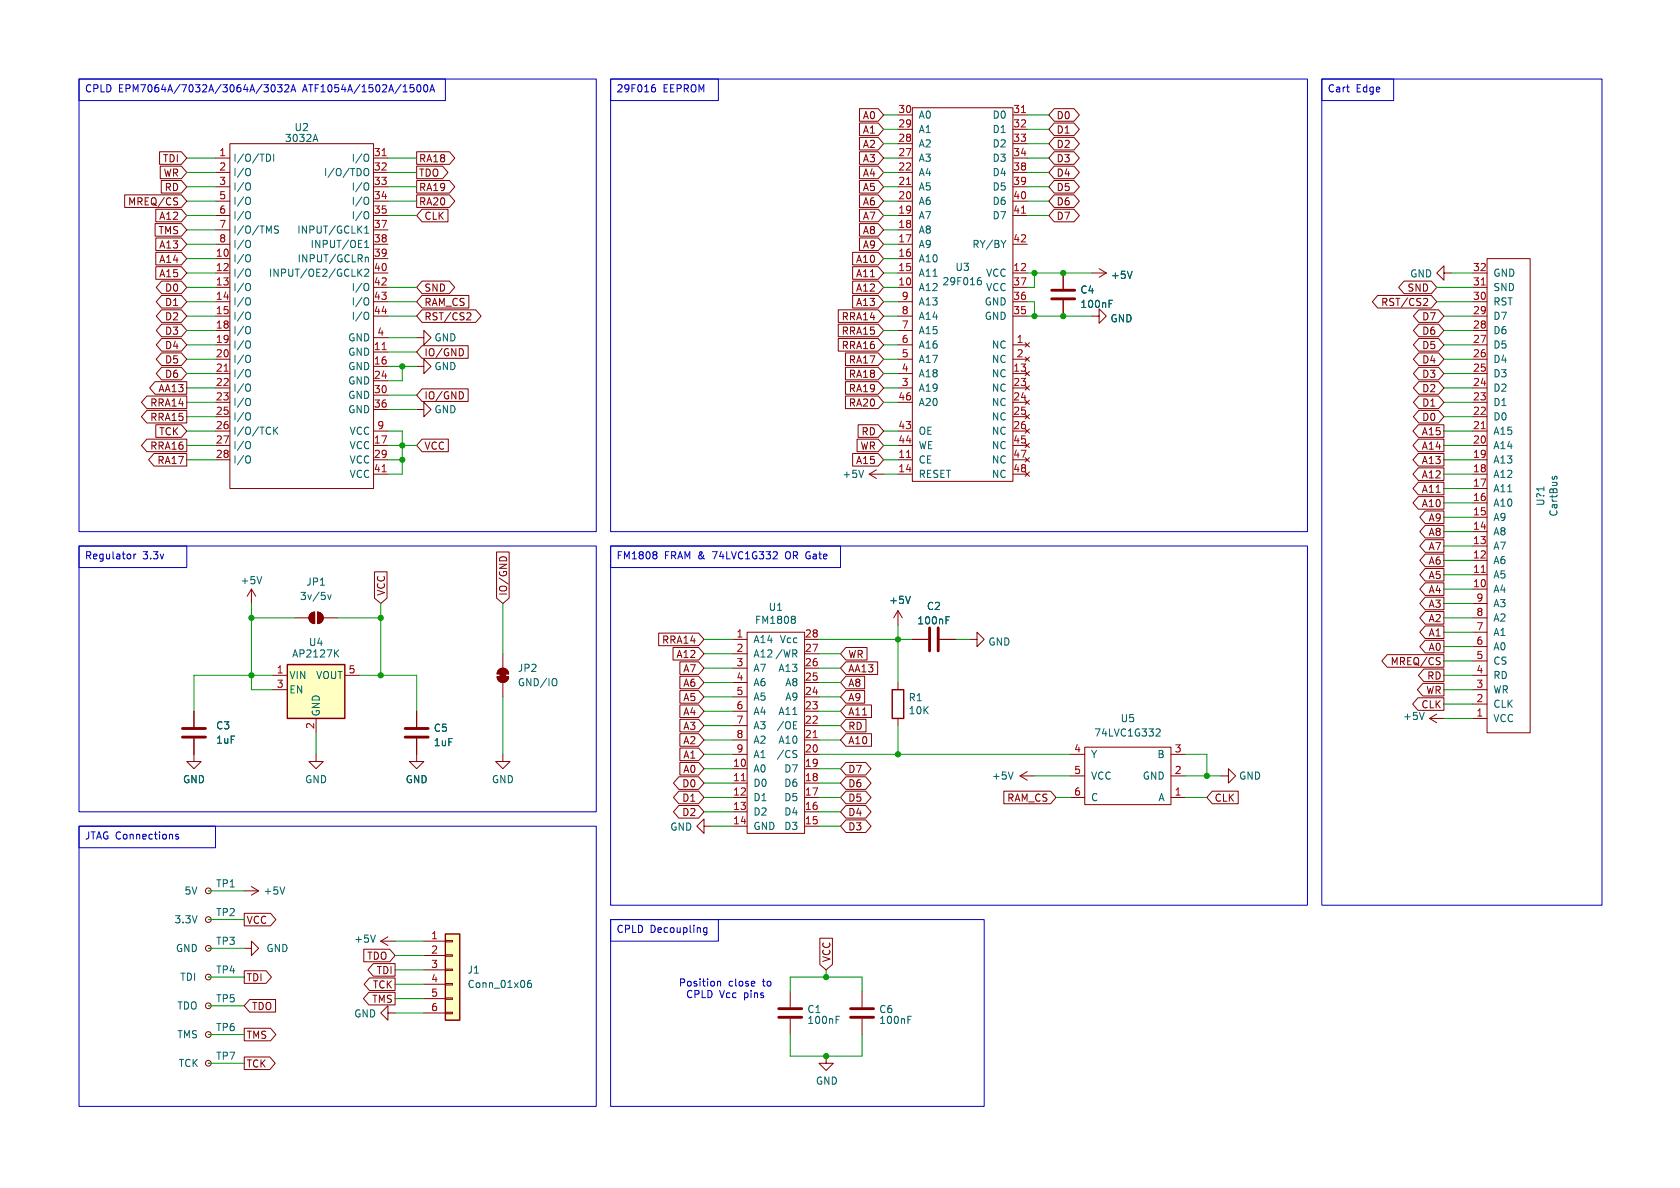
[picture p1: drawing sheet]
<svg xmlns="http://www.w3.org/2000/svg" width="297mm" height="210mm" viewBox="0 0 297 210" stroke-linecap="round" stroke-linejoin="round" font-family="sans-serif">
<path d="M150.4 179.8h4M150.4 178.3h4" fill="none" stroke="#840000" stroke-width=".51"/>
<path d="M34.3 133.4v1.2h1.3l-1.3 1.3-1.3-1.3h1.3M43.2 167.6h1.2v-1.2l1.3 1.2-1.3 1.3v-1.3M67.3 166.4l1.3 .7M67.3 166.4h2.5M68.6 179.1v-1.3l-1.3 1.3 1.3 1.2v-1.2h1.2M68.6 165.6l-1.3 .8M152.4 175.3v2.8M152.4 180.1v2.8" fill="none" stroke="#840000" stroke-width=".18"/>
<path d="M66.4 165.3l-.5 1.3M160.5 179.7h.6M160.5 180.3h.4" fill="none" stroke="#006464" stroke-width=".18"/>
<path d="M78.7 165.1h2.6v15.2h-2.6z" fill="#ffffc2"/>
<path d="M78.7 165.1h2.6v15.2h-2.6z" fill="none" stroke="#840000" stroke-width=".25"/>
<g fill="none" stroke="#840000" stroke-width=".18">
<path d="M55.9 133.4v1.2h1.2l-1.2 1.3-1.3-1.3h1.3M43.2 157.5h2.5M44.4 156.7l1.3 .8M45.7 157.5l-1.3 .7M74.9 166.4h3.8M74.9 168.9h3.8M74.9 171.5h3.8M74.9 174h3.8M74.9 176.5h3.8M74.9 179.1h3.8M78.7 166.2h1.3v.3h-1.3zM78.7 168.8h1.3v.2h-1.3z"/>
<path d="M78.7 171.3h1.3v.3h-1.3zM78.7 173.9h1.3v.2h-1.3zM78.7 176.4h1.3v.3h-1.3zM78.7 178.9h1.3v.3h-1.3z"/>
</g>
<path d="M50.3 156.8l-.4 1.3M93.8 173.3l-.3 .1a.86 .86 0 0 0 0 1.2l.4-.2 .1-.4-.3-.2h-.3l-.2 .2" fill="none" stroke="#006464" stroke-width=".18"/>
<path d="M50.8 117.5h10.2v9.5h-10.2z" fill="#ffffc2"/>
<path d="M50.8 117.5h10.2v9.5h-10.2zM157.7 121.9h2.1v5.1h-2.1z" fill="none" stroke="#840000" stroke-width=".25"/>
<g fill="none" stroke="#840000" stroke-width=".18">
<path d="M151.9 19.2h3.4l.9 1.1-.9 1.1h-3.4zM161.3 19.1h17.8v66h-17.8zM186.4 19.2h3.5l.9 1.1-.9 1.1h-3.5l-1-1.1zM22 34.4h10.1l.9 1.2-.9 1.1h-10.1zM27.4 39.5h4.7l.9 1.1-.9 1.2h-4.7zM27.5 37h4.6l.9 1.1-.9 1.1h-4.6zM28.2 26.8h3.9l.9 1.1-.9 1.2h-3.9zM28.3 29.4h3.8l.9 1.1-.9 1.1h-3.8zM28.5 31.9h3.6l.9 1.1-.9 1.1h-3.6zM31.2 35h.2M31.3 35.7l.1 .2-.1 .3M38.1 27.9h2.5"/>
<path d="M38.1 30.5h2.5M38.1 33h2.5M38.1 35.6h2.5M38.1 38.1h2.5M40.6 25.4h25.4v61h-25.4zM66 27.9h2.6M66 30.5h2.6M66 33h2.6M66 35.6h2.6M66 38.1h2.6M73.7 31.9h5.8l.9 1.1-.9 1.1h-5.8zM73.7 26.8h5.8l.9 1.1-.9 1.2h-5.8z"/>
<path d="M73.7 29.4h4.5l1 1.1-1 1.1h-4.5zM73.7 34.4h5.8l.9 1.2-.9 1.1h-5.8zM74.6 37h4.6v2.2h-4.6l-.9-1.1zM151.9 34.4h3.4l.9 1.2-.9 1.1h-3.4zM151.9 37h3.4l.9 1.1-.9 1.1h-3.4zM151.9 26.8h3.4l.9 1.1-.9 1.2h-3.4zM151.9 29.4h3.4l.9 1.1-.9 1.1h-3.4zM151.9 31.9h3.4l.9 1.1-.9 1.1h-3.4zM151.9 21.7h3.4l.9 1.2-.9 1.1h-3.4zM151.9 24.3h3.4l.9 1.1-.9 1.1h-3.4zM151.9 39.5h3.4l.9 1.1-.9 1.2h-3.4zM158.7 27.9h2.6"/>
<path d="M158.7 30.5h2.6M158.7 33h2.6M158.7 35.6h2.6M158.7 38.1h2.6M158.7 20.3h2.6M158.7 22.9h2.6M158.7 25.4h2.6M179.1 27.9h2.5M179.1 30.5h2.5M179.1 33h2.5M179.1 35.6h2.5M179.1 38.1h2.5"/>
<path d="M179.1 20.3h2.5M179.1 22.9h2.5M179.1 25.4h2.5M186.4 29.4h3.5l.9 1.1-.9 1.1h-3.5l-1-1.1zM186.4 24.3h3.5l.9 1.1-.9 1.1h-3.5l-1-1.1zM186.4 37h3.5l.9 1.1-.9 1.1h-3.5l-1-1.1zM186.4 34.4h3.5l.9 1.2-.9 1.1h-3.5l-1-1.1zM186.4 26.8h3.5l.9 1.1-.9 1.2h-3.5l-1-1.2zM186.4 31.9h3.5l.9 1.1-.9 1.1h-3.5l-1-1.1zM186.4 21.7h3.5l.9 1.2-.9 1.1h-3.5l-1-1.1zM27.5 47.1h4.6l.9 1.2-.9 1.1h-4.6zM27.5 44.6h4.6l.9 1.1-.9 1.1h-4.6z"/>
<path d="M27.5 42.1h4.6l.9 1.1-.9 1.1h-4.6zM28.6 49.7h3.5l.9 1.1-.9 1.1h-3.5l-1-1.1zM28.6 52.2h3.5l.9 1.1-.9 1.2h-3.5l-1-1.2zM28.6 57.3h3.5l.9 1.1-.9 1.1h-3.5l-1-1.1zM28.6 54.8h3.5l.9 1.1-.9 1.1h-3.5l-1-1.1zM28.6 59.8h3.5l.9 1.2-.9 1.1h-3.5l-1-1.1zM38.1 40.6h2.5M38.1 43.2h2.5M38.1 45.7h2.5M38.1 48.3h2.5M38.1 50.8h2.5M38.1 53.3h2.5"/>
<path d="M38.1 55.9h2.5M38.1 58.4h2.5M66 40.6h2.6M66 43.2h2.6M66 45.7h2.6M66 48.3h2.6M66 50.8h2.6M66 53.3h2.6M66 55.9h2.6M66 59.7h2.6M73.7 59.7h1.2v-1.3l1.3 1.3-1.3 1.3v-1.3M74.6 54.8h9.5l.9 1.1-.9 1.1h-9.5l-.9-1.1z"/>
<path d="M74.6 49.7h4.8l1 1.1-1 1.1h-4.8l-.9-1.1zM74.6 52.2h8.3v2.3h-8.3l-.9-1.2zM82.7 55.3h.4l.2 .3-.8 1h.8M148.2 59.8h7.1l.9 1.2-.9 1.1h-7.1zM148.2 54.8h7.1l.9 1.1-.9 1.1h-7.1zM148.2 57.3h7.1l.9 1.1-.9 1.1h-7.1zM150.7 44.6h4.6l.9 1.1-.9 1.1h-4.6zM150.7 47.1h4.6l.9 1.2-.9 1.1h-4.6zM150.7 52.2h4.6l.9 1.1-.9 1.2h-4.6zM150.7 49.7h4.6l.9 1.1-.9 1.1h-4.6zM151.9 42.1h3.4l.9 1.1-.9 1.1h-3.4zM158.7 40.6h2.6"/>
<path d="M158.7 43.2h2.6M158.7 45.7h2.6M158.7 48.3h2.6M158.7 50.8h2.6M158.7 53.3h2.6M158.7 55.9h2.6M158.7 58.4h2.6M179.1 43.2h2.5M179.1 48.3h2.5M179.1 50.8h2.5M179.1 53.3h2.5M179.1 55.9h2.5"/>
<path d="M188 48.3v2.8M188 53.1v2.8M193 55.9h1.3v-1.3l1.3 1.3-1.3 1.3v-1.3M193 48.3h2.6M194.3 47.5l1.3 .8M195.6 48.3l-1.3 .7M243.6 52.2h9.4l1 1.1-1 1.2h-9.4l-1-1.2zM248.2 49.7h4.8l1 1.1-1 1.1h-4.8l-.9-1.1zM250.8 54.8h3.5l1 1.1-1 1.1h-3.5l-.9-1.1zM250.8 57.3h3.5l1 1.1-1 1.1h-3.5l-.9-1.1zM250.8 59.8h3.5l1 1.2-1 1.1h-3.5l-.9-1.1zM251.8 52.7l.5 .1 .1 .3-.8 .9h.8"/>
<path d="M255.3 48.3v-1.3l-1.3 1.3 1.3 1.2v-1.2h1.2M260.3 48.3h2.6M260.3 50.8h2.6M260.3 53.3h2.6M260.3 55.9h2.6M260.3 58.4h2.6M262.9 45.7h7.6v83.8h-7.6zM26 77.6h7v2.3h-7l-1-1.2zM26 72.5h7v2.3h-7l-1-1.1zM26 70h7v2.2h-7l-1-1.1zM27.4 67.5h5.6v2.2h-5.6l-.9-1.1zM27.5 75.1h4.6l.9 1.1-.9 1.1h-4.6z"/>
<path d="M28.6 64.9h3.5l.9 1.1-.9 1.2h-3.5l-1-1.2zM28.6 62.4h3.5l.9 1.1-.9 1.1h-3.5l-1-1.1zM38.1 61h2.5M38.1 63.5h2.5M38.1 66h2.5M38.1 68.6h2.5M38.1 71.1h2.5M38.1 73.7h2.5M38.1 76.2h2.5M38.1 78.7h2.5M66 76.2h2.6M66 78.7h2.6"/>
<path d="M66 62.2h2.6M66 64.8h2.6M66 67.3h2.6M66 69.9h2.6M66 72.4h2.6M73.7 64.8h1.2v-1.3l1.3 1.3-1.3 1.2v-1.2M73.7 72.4h1.2v-1.3l1.3 1.3-1.3 1.3v-1.3M74.6 68.7h8.2v2.3h-8.2l-.9-1.1zM74.6 61.1h8.2v2.2h-8.2l-.9-1.1zM74.6 77.6h4.7v2.3h-4.7l-.9-1.2zM81.7 69.3l.2 .5-.2 .7M81.7 61.7l.2 .5-.2 .6"/>
<path d="M149.5 70h5.8l.9 1.1-.9 1.1h-5.8zM149.5 67.5h5.8l.9 1.1-.9 1.1h-5.8zM149.5 64.9h5.8l.9 1.1-.9 1.2h-5.8zM149.5 62.4h5.8l.9 1.1-.9 1.1h-5.8zM151.5 77.6h3.8l.9 1.1-.9 1.2h-3.8zM151.7 75.1h3.6l.9 1.1-.9 1.1h-3.6zM158.7 61h2.6M158.7 63.5h2.6M158.7 66h2.6M158.7 68.6h2.6M158.7 71.1h2.6M158.7 76.2h2.6"/>
<path d="M158.7 78.7h2.6M179.1 61h2.5M179.1 63.5h2.5M179.1 66h2.5M179.1 68.6h2.5M179.1 71.1h2.5M179.1 73.7h2.5M179.1 76.2h2.5M179.1 78.7h2.5M181.2 60.6l.8 .7M181.2 63.1l.8 .8M181.2 65.7l.8 .7"/>
<path d="M181.2 68.2l.8 .8M181.2 70.7l.8 .8M181.2 73.3l.8 .7M181.2 75.8l.8 .8M181.2 78.4l.8 .7M182 60.6l-.8 .7M182 63.1l-.8 .8M182 65.7l-.8 .7M182 68.2l-.8 .8M182 70.7l-.8 .8M182 73.3l-.8 .7M182 75.8l-.8 .8"/>
<path d="M182 78.4l-.8 .7M250.7 77.6h4.6v2.3h-4.6l-.9-1.2zM250.7 75.1h4.6v2.2h-4.6l-.9-1.1zM250.8 62.4h3.5l1 1.1-1 1.1h-3.5l-.9-1.1zM250.8 64.9h3.5l1 1.1-1 1.2h-3.5l-.9-1.2zM250.8 67.5h3.5l1 1.1-1 1.1h-3.5l-.9-1.1zM250.8 72.5h3.5l1 1.2-1 1.1h-3.5l-.9-1.1zM250.8 70h3.5l1 1.1-1 1.1h-3.5l-.9-1.1zM260.3 61h2.6M260.3 63.5h2.6M260.3 66h2.6M260.3 68.6h2.6"/>
<path d="M260.3 71.1h2.6M260.3 73.7h2.6M260.3 76.2h2.6M260.3 78.7h2.6M27.2 80.2h5.8v2.2h-5.8l-.9-1.1zM38.1 81.3h2.5M66 81.3h2.6M66 83.8h2.6M87.8 97.6h2.2v8.1l-1.1 1-1.1-1zM88.4 98.7l.4-.3 .7 .3M150.7 80.2h4.6l.9 1.1-.9 1.1h-4.6zM153.7 83.8h2.5"/>
<path d="M153.7 83.8l1.2 .8M154.9 83.1l-1.2 .7M158.7 81.3h2.6M158.7 83.8h2.6M179.1 81.3h2.5M179.1 83.8h2.5M181.2 80.9l.8 .8M181.2 83.4l.8 .8M182 80.9l-.8 .8M182 83.4l-.8 .8M250.7 85.2h4.6v2.3h-4.6l-.9-1.1zM250.7 80.2h4.6v2.2h-4.6l-.9-1.1z"/>
<path d="M250.7 82.7h4.6v2.2h-4.6l-.9-1.1zM250.7 87.8h4.6v2.2h-4.6l-.9-1.1zM252 90.3h3.3v2.3h-3.3l-1-1.2zM252 95.4h3.3v2.2h-3.3l-1-1.1zM252 92.9h3.3v2.2h-3.3l-1-1.1zM252 97.9h3.3v2.3h-3.3l-1-1.1zM260.3 81.3h2.6M260.3 83.8h2.6M260.3 99.1h2.6M260.3 96.5h2.6M260.3 94h2.6M260.3 91.4h2.6"/>
<path d="M260.3 88.9h2.6M260.3 86.4h2.6M44.4 104.1l-.7 1.3M44.4 104.1l.8 1.3M44.4 104.1v2.6M48.3 119.4h2.5M52.1 109.2h2.5M54.9 108.5l.7-.3v2a1.02 1.02 0 0 1-.9-.6 1.02 1.02 0 0 1 .2-1.1zM56.1 108.2a1.02 1.02 0 0 1 1 1 1.02 1.02 0 0 1-1 1zM57.1 109.2h2.6M61 119.4h2.5M66.2 101.1h2.2v4.6l-1.1 1-1.1-1z"/>
<path d="M87.9 119.6h2a1.02 1.02 0 0 1-1 1 1.02 1.02 0 0 1-1-1zM88.2 118.4a1.02 1.02 0 0 1 1.1-.2 1.02 1.02 0 0 1 .6 .9h-2zM88.9 115.6v2.5M116.4 111.9h7.1l1 1.1-1 1.1h-7.1zM119 114.5h4.5l1 1.1-1 1.1h-4.5zM120.2 117h3.3l1 1.1-1 1.1h-3.3zM120.2 119.5h3.3l1 1.2-1 1.1h-3.3zM129.5 113h2.6M129.5 115.6h2.6M129.5 118.1h2.6M132.1 111.8h10.1v35.5h-10.1zM142.2 113h2.6"/>
<path d="M142.2 115.6h2.6M142.2 118.1h2.6M149.5 114.5h3.8v2.2h-3.8l-.9-1.1zM149.5 117h5.7v2.2h-5.7l-.9-1.1zM149.5 119.5h3.4v2.3h-3.4l-.9-1.1zM158.7 108v2.5M158.7 108l-.7 1.2M158.7 108l.8 1.2M161.3 113h2.8M166.1 113h2.8M171.4 113h1.3v-1.2l1.3 1.2-1.3 1.3v-1.3M245.2 115.7h10.1v2.3h-10.1l-.9-1.2z"/>
<path d="M251.7 118.3h3.6v2.2h-3.6l-.9-1.1zM252 108.1h3.3v2.2h-3.3l-1-1.1zM252 105.6h3.3v2.2h-3.3l-1-1.1zM252 110.6h3.3v2.3h-3.3l-1-1.1zM252 113.2h3.3v2.2h-3.3l-1-1.1zM252 100.5h3.3v2.2h-3.3l-1-1.1zM252 103h3.3v2.3h-3.3l-1-1.2zM254.4 116.2l.2 .1M254.5 117l.1 .1-.1 .3M260.3 119.4h2.6M260.3 109.2h2.6M260.3 116.8h2.6"/>
<path d="M260.3 114.3h2.6M260.3 111.8h2.6M260.3 106.7h2.6M260.3 104.1h2.6M260.3 101.6h2.6M34.3 125.7v2.8M34.3 130.6v2.8M48.3 121.9h2.5M55.9 127v2.5M73.7 130.6v4h1.2l-1.2 1.3-1.3-1.3h1.3M73.7 125.7v2.8M88.9 133.4v1.2h1.3l-1.3 1.3-1.3-1.3h1.3"/>
<path d="M88.9 120.7v2.5M120 139.9h3.5l1 1.1-1 1.1h-3.5l-.9-1.1zM120 137.3h3.5l1 1.1-1 1.1h-3.5l-.9-1.1zM120.2 134.8h3.3l1 1.1-1 1.1h-3.3zM120.2 122.1h3.3l1 1.1-1 1.1h-3.3zM120.2 132.2h3.3l1 1.2-1 1.1h-3.3zM120.2 127.2h3.3l1 1.1-1 1.1h-3.3zM120.2 124.6h3.3l1 1.1-1 1.1h-3.3zM120.2 129.7h3.3l1 1.1-1 1.1h-3.3zM129.5 133.4h2.6M129.5 120.7h2.6M129.5 123.2h2.6"/>
<path d="M129.5 125.7h2.6M129.5 128.3h2.6M129.5 130.8h2.6M129.5 135.9h2.6M129.5 138.4h2.6M142.2 133.4h2.6M142.2 120.7h2.6M142.2 123.2h2.6M142.2 125.7h2.6M142.2 128.3h2.6M142.2 130.8h2.6M142.2 135.9h2.6"/>
<path d="M142.2 138.4h2.6M149.5 127.2h3.6v2.2h-3.6l-.9-1.1zM149.5 122.1h3.4v2.2h-3.4l-.9-1.1zM149.5 124.6h4.6v2.2h-4.6l-.9-1.1zM149.5 129.7h4.6v2.2h-4.6l-.9-1.1zM149.5 139.9h3.5l1 1.1-1 1.1h-3.5l-.9-1.1zM149.5 137.3h3.5l1 1.1-1 1.1h-3.5l-.9-1.1zM149.5 134.8h3.5l1 1.1-1 1.1h-3.5l-.9-1.1zM158.7 120.7v1.2M158.7 127v1.3M177.5 139.9h8.2l1 1.1-1 1.1h-8.2zM180.3 137.2l1.3 .7"/>
<path d="M180.3 137.2h2.6M181.6 136.4l-1.3 .8M189.2 137.2h2.6M189.2 133.4h2.6M191.8 132.1h15.2v10.1h-15.2zM207 137.2h2.5M207 133.4h2.5M214.3 139.9h4.6v2.2h-4.6l-.9-1.1zM215.9 137.2h1.3v-1.3l1.2 1.3-1.2 1.2v-1.2M250.7 123.3h4.6v2.3h-4.6l-1-1.1zM251.5 120.8h3.8v2.2h-3.8l-.9-1.1zM252.7 127h2.6"/>
<path d="M252.7 127l1.3 .8M254 126.2l-1.3 .8M260.3 121.9h2.6M260.3 127h2.6M260.3 124.5h2.6M36.8 157.5h.1M120 142.4h3.5l1 1.1-1 1.1h-3.5l-.9-1.1zM124.5 146.1v-1.3l-1.3 1.3 1.3 1.2v-1.2h1.2M129.5 141h2.6M129.5 143.5h2.6M129.5 146.1h2.6M142.2 141h2.6"/>
<path d="M142.2 143.5h2.6M142.2 146.1h2.6M149.5 144.9h3.5l1 1.2-1 1.1h-3.5l-.9-1.1zM149.5 142.4h3.5l1 1.1-1 1.1h-3.5l-.9-1.1zM189.2 141h2.6M207 141h2.5M36.8 177.8h.1M36.8 167.6h.1M36.8 162.6h.1M36.8 172.7h.1M43.2 171.6h3.8l1 1.1-1 1.1h-3.8zM43.2 161.4h4.6l1 1.2-1 1.1h-4.6z"/>
<path d="M44.1 176.7h4.6v2.2h-4.6l-.9-1.1zM64.3 167.8h4.6l.9 1.1-.9 1.1h-4.6zM65.2 175.4h4.6v2.2h-4.6l-.9-1.1zM65.3 172.9h4.5v2.2h-4.5l-.9-1.1zM66 170.3h3.8v2.3h-3.8l-1-1.1zM139.7 175.3v2.8M144.9 165.9h2.3v4.6l-1.2 1-1.1-1zM36.8 182.9h.1M36.8 188h.1M43.2 181.8h4.6l1 1.1-1 1.1h-4.6zM43.2 186.8h4.5l1 1.2-1 1.1h-4.5zM139.7 180.1v2.8"/>
<path d="M146 186.7v1.3h1.3l-1.3 1.2-1.2-1.2h1.2"/>
<circle cx="36.8" cy="157.5" r=".51"/>
<circle cx="36.8" cy="162.6" r=".51"/>
<circle cx="36.8" cy="172.7" r=".51"/>
<circle cx="36.8" cy="167.6" r=".51"/>
<circle cx="36.8" cy="177.8" r=".51"/>
<circle cx="36.8" cy="188" r=".51"/>
<circle cx="36.8" cy="182.9" r=".51"/>
</g>
<g fill="none" stroke="#006464" stroke-width=".18">
<path d="M44 29.8l.1 .1a.81 .81 0 0 1-.1 1.2M44 32.3l.1 .1a.81 .81 0 0 1-.1 1.2M44 34.9h.1a.81 .81 0 0 1-.1 1.2M44 37.4l.1 .1a.81 .81 0 0 1-.1 1.2M47.1 27.2a.64 .64 0 0 1 .7 .7 .64 .64 0 0 1-.7 .6M48.4 27.2v1.3M55.5 24.7h.6M55.8 23.7l.4 1.3M64.5 29.9l.1-.1a.43 .43 0 0 1 .6 .4v.4a.42 .42 0 0 1-.4 .5 .42 .42 0 0 1-.5-.5v-.4zM64.9 27.2l.1 .1a.81 .81 0 0 1-.1 1.2M64.9 32.3l.1 .1a.81 .81 0 0 1-.1 1.2M64.9 34.9h.1a.81 .81 0 0 1-.1 1.2"/>
<path d="M64.9 37.4l.1 .1a.81 .81 0 0 1-.1 1.2M44 42.5l.1 .1a.81 .81 0 0 1-.1 1.2M44 45l.1 .1a.81 .81 0 0 1-.1 1.2M44 47.6h.1a.81 .81 0 0 1-.1 1.2M44 50.1l.1 .1a.81 .81 0 0 1-.1 1.2M44 52.6l.1 .1a.81 .81 0 0 1-.1 1.2M44 55.2l.1 .1a.81 .81 0 0 1-.1 1.2M44 57.7l.1 .1a.81 .81 0 0 1-.1 1.2M49.2 40l-.5-.1-.1 .2v.3l.5 .3 .1 .3-.2 .2h-.5M63.4 48.1l.6 .7M64 47.6l-.7 .7M64.5 41.2h.7"/>
<path d="M64.5 47.7l.4-.1 .3 .3-.8 .9h.8M64.5 40.3l.3-.4v1.3M64.5 42.9l.3-.4v1.3M64.5 43.8h.7M64.6 45.5h.5v.8M64.9 50.1l.1 .1a.81 .81 0 0 1-.1 1.2M64.9 52.6l.1 .1a.81 .81 0 0 1-.1 1.2M64.9 55.2l.1 .1a.81 .81 0 0 1-.1 1.2M173 49.6h.3l.2 .2-.1 .4-.4 .1M173.4 49.1h-.4M177.8 42.5l-.4 .7M196.1 53.7h.4"/>
<path d="M196.1 53.1h.6M200.2 48l-.5 1.2M44 60.3h.1a.81 .81 0 0 1-.1 1.2M44 62.8l.1 .1a.81 .81 0 0 1-.1 1.2M44 65.3l.1 .1a.81 .81 0 0 1-.1 1.2M44 67.9l.1 .1a.81 .81 0 0 1-.1 1.2M44 70.4l.1 .1a.81 .81 0 0 1-.1 1.2M44 73h.1a.81 .81 0 0 1-.1 1.2M44 78l.1 .1a.81 .81 0 0 1-.1 1.2M48.4 75.5v1.3M48.6 76.1l.5 .7M49.1 75.5l-.7 .7"/>
<path d="M44 80.6l.1 .1a.81 .81 0 0 1-.1 1.2M152.7 83.1l-.4 1.3M274.5 84.2l-.1 .3M274.8 84.5l.1-.3h.2l.2 .2v.2M46.3 101.9l-.4 1.3M57.9 105.1l.3 .9 .3-.9M59.3 115.4l.6 .7M59.9 114.9l-.8 .7M140.4 108.9l.2 .3-.2 .3 .2 .2v.3l-.2 .2M160.9 105.4l-.4 1.3M167.2 109.6h.5M167.2 109h.7"/>
<path d="M98.3 120a.9 .9 0 0 1 0 1.2M140.3 128.8h.6M140.3 127.6h.6M140.4 132.7h.5M140.6 133.3l.3 .3-.3 .3M179.1 136.5l-.4 1.2M204.6 128.8l.4 .1 .1 .3-.8 .9h.8M251.8 125.9l-.4 1.3M147.8 179.7h.6M147.8 180.3h.4"/>
</g>
<path d="M185.9 51.3h4.1M185.9 52.8h4.1M164.3 111v4.1M165.9 111v4.1M32.3 128.8h4M32.3 130.3h4M71.6 128.8h4.1M71.6 130.3h4.1M137.7 179.8h4M137.7 178.3h4" fill="none" stroke="#840000" stroke-width=".51"/>
<g fill="#840000" stroke="#840000" stroke-width=".18">
<path d="M54.9 108.5l.7-.3v2a1.02 1.02 0 0 1-.9-.6 1.02 1.02 0 0 1 .2-1.1z"/>
<path d="M56.1 108.2a1.02 1.02 0 0 1 1 1 1.02 1.02 0 0 1-1 1z"/>
<path d="M88.4 118.9h1v1h-1z"/>
<path d="M87.9 119.6h2a1.02 1.02 0 0 1-1 1 1.02 1.02 0 0 1-1-1z"/>
<path d="M88.2 118.4a1.02 1.02 0 0 1 1.1-.2 1.02 1.02 0 0 1 .6 .9h-2z"/>
</g>
<g fill="none" stroke="#a90000" stroke-width=".18">
<path d="M180.6 19.9h.7M67.6 27.5h.7M160.3 32.6h.7M180.6 37.7h.7M261.9 50.4h.7M39.6 65.6h.7M67.6 61.8h.7M261.9 75.8h.7M67.6 83.4h.7M160.3 80.9h.7M261.9 101.2h.7M131.1 138h.7"/>
<path d="M143.8 130.4h.7"/>
</g>
<g fill="none" stroke="#009600" stroke-width=".18">
<path d="M33 27.9h5.1M33 30.5h5.1M33 33h5.1M33 38.1h5.1M33 35.6h5.1M68.6 27.9h5.1M68.6 30.5h5.1M68.6 33h5.1M68.6 38.1h5.1M68.6 35.6h5.1M156.2 27.9h2.5M156.2 30.5h2.5"/>
<path d="M156.2 22.9h2.5M156.2 33h2.5M156.2 38.1h2.5M156.2 35.6h2.5M156.2 25.4h2.5M156.2 20.3h2.5M181.6 27.9h3.8M181.6 30.5h3.8M181.6 22.9h3.8M181.6 33h3.8M181.6 38.1h3.8M181.6 35.6h3.8"/>
<path d="M181.6 25.4h3.8M181.6 20.3h3.8M33 45.7h5.1M33 43.2h5.1M33 40.6h5.1M33 48.3h5.1M33 55.9h5.1M33 53.3h5.1M33 50.8h5.1M33 58.4h5.1M68.6 55.9h5.1M68.6 59.7h5.1"/>
<path d="M68.6 53.3h5.1M68.6 50.8h5.1M156.2 45.7h2.5M156.2 43.2h2.5M156.2 40.6h2.5M156.2 48.3h2.5M156.2 55.9h2.5M156.2 53.3h2.5M156.2 50.8h2.5M156.2 58.4h2.5M181.6 48.3h11.4M181.6 55.9h11.4"/>
<path d="M181.6 53.3h1.3v2.6M182.9 48.3v2.5h-1.3M254 53.3h6.3M254 50.8h6.3M255.3 55.9h5M255.3 58.4h5M256.5 48.3h3.8M33 78.7h5.1M33 76.2h5.1M33 71.1h5.1M33 73.7h5.1M33 66h5.1"/>
<path d="M33 63.5h5.1M33 61h5.1M33 68.6h5.1M68.6 62.2h5.1M68.6 69.9h5.1M68.6 72.4h5.1M68.6 78.7h5.1M68.6 76.2h2.5v7.6h-2.5M68.6 64.8h5.1M71.1 64.8v2.5h-2.5M156.2 78.7h2.5M156.2 76.2h2.5"/>
<path d="M156.2 71.1h2.5M156.2 66h2.5M156.2 63.5h2.5M156.2 61h2.5M156.2 68.6h2.5M255.3 78.7h5M255.3 76.2h5M255.3 71.1h5M255.3 73.7h5M255.3 66h5M255.3 63.5h5M255.3 61h5"/>
<path d="M255.3 68.6h5M33 81.3h5.1M68.6 81.3h2.5M156.2 81.3h2.5M156.2 83.8h2.5M255.3 99.1h5M255.3 81.3h5M255.3 83.8h5M255.3 86.4h5M255.3 91.4h5M255.3 88.9h5M255.3 96.5h5"/>
<path d="M255.3 94h5M44.4 109.2h7.7M44.4 106.7v15.2h3.9M48.3 119.4h-14v6.3M59.7 109.2h7.6M63.5 119.4h10.2v6.3M67.3 106.7v12.7M88.9 106.7v8.9M124.5 118.1h5M124.5 115.6h5M124.5 113h5M144.8 118.1h3.8"/>
<path d="M144.8 115.6h3.8M144.8 113h16.5M158.7 110.5v10.2M168.9 113h2.5M255.3 101.6h5M255.3 109.2h5M255.3 111.8h5M255.3 119.4h5M255.3 116.8h5M255.3 114.3h5M255.3 104.1h5M255.3 106.7h5"/>
<path d="M55.9 129.5v3.9M88.9 123.2v10.2M124.5 135.9h5M124.5 138.4h5M124.5 130.8h5M124.5 133.4h5M124.5 123.2h5M124.5 120.7h5M124.5 125.7h5M124.5 128.3h5M144.8 135.9h3.8M144.8 138.4h3.8"/>
<path d="M144.8 130.8h3.8M144.8 133.4h44.4M144.8 123.2h3.8M144.8 120.7h3.8M144.8 125.7h3.8M144.8 128.3h3.8M158.7 128.3v5.1M182.9 137.2h6.3M209.5 133.4h3.9v3.8M209.5 137.2h6.4M255.3 127h5M255.3 121.9h5"/>
<path d="M255.3 124.5h5M36.8 157.5h6.4M124.5 143.5h5M124.5 141h5M125.7 146.1h3.8M144.8 143.5h3.8M144.8 146.1h3.8M144.8 141h3.8M186.7 141h2.5M209.5 141h3.9M36.8 162.6h6.4M36.8 177.8h6.4"/>
<path d="M36.8 167.6h6.4M36.8 172.7h6.4M69.8 168.9h5.1M69.8 176.5h5.1M69.8 166.4h5.1M69.8 174h5.1M69.8 171.5h5.1M69.8 179.1h5.1M139.7 175.3v-2.6h12.7v2.6M146 171.5v1.2M36.8 188h6.4M36.8 182.9h6.4"/>
<path d="M139.7 182.9v3.8h12.7v-3.8"/>
</g>
<g fill="none" stroke="#0000c2" stroke-width=".18">
<path d="M14 14h64.7v3.8h-64.7zM14 14h91.4v80h-91.4zM46.7 15h.7l-.4 .5M47.2 15.5l.2 .2v.3l-.2 .2M48 15.1l.2-.1a.68 .68 0 0 1 .5 .6 .68 .68 0 0 1-.5 .6l-.2-.1-.1-.3zM49.1 15h.8l-.5 .5 .4 .1v.5l-.2 .1-.5-.1M50.3 15.1l.5-.1 .3 .3-.8 .9h.8M51.4 16.2l.5-1.2 .4 1.2M51.5 15.9h.7M73.9 15h.1a.68 .68 0 0 1 .4 .6 .68 .68 0 0 1-.4 .6h-.1M75 15.1l.2-.1a.68 .68 0 0 1 .4 .6 .68 .68 0 0 1-.4 .6l-.2-.1-.1-.3zM76 16.2l.4-1.2 .4 1.2"/>
<path d="M76.1 15.9h.6M107.9 14h19.1v3.8h-19.1zM107.9 14h123.2v80h-123.2zM115.4 15.5h.3l.2 .2-.1 .4-.4 .1M115.8 15h-.4M233.7 14h12.7v3.8h-12.7zM233.7 14h49.5v146h-49.5zM14 96.5h19v3.8h-19zM14 96.5h91.4v47h-91.4zM23.7 97.9v.9M24 97.9l-.3 .3M107.9 96.5h40.7v3.8h-40.7z"/>
<path d="M107.9 96.5h123.2v63.5h-123.2zM115.9 97.5l.2 .3-.2 .3 .2 .2v.3l-.2 .2M14 146.1h24.1v3.8h-24.1zM14 146.1h91.4v49.5h-91.4zM31.5 147.5h-.3l-.2 .2 .1 .1 .4 .2v.3h-.5M107.9 162.6h19.1v3.8h-19.1zM107.9 162.6h66.1v33h-66.1zM125 164v1l-.3 .3-.3-.1M125 164h-.4l-.2 .2 .1 .6h.5M126.8 173.5v.8M126.8 173.6l.2-.1h.3l.1 .8"/>
</g>
<g fill="#009600" stroke="#009600" stroke-width=".18">
<circle cx="146" cy="172.7" r=".46"/>
<circle cx="146" cy="186.7" r=".46"/>
<circle cx="71.1" cy="78.7" r=".46"/>
<circle cx="71.1" cy="81.3" r=".46"/>
<circle cx="71.1" cy="64.8" r=".46"/>
<circle cx="67.3" cy="119.4" r=".46"/>
<circle cx="44.4" cy="119.4" r=".46"/>
<circle cx="44.4" cy="109.2" r=".46"/>
<circle cx="67.3" cy="109.2" r=".46"/>
<circle cx="182.9" cy="48.3" r=".46"/>
<circle cx="188" cy="48.3" r=".46"/>
<circle cx="158.7" cy="113" r=".46"/>
<circle cx="158.7" cy="133.4" r=".46"/>
<circle cx="188" cy="55.9" r=".46"/>
<circle cx="182.9" cy="55.9" r=".46"/>
<circle cx="213.4" cy="137.2" r=".46"/>
</g>
<g font-size="1.8" fill="#0000c2">
<text x="14.9" y="16.6">CPLD</text>
<text x="20.9" y="16.6">EPM7064A/7032A/3064A/3032A</text>
<text x="53.7" y="16.6">ATF1054A/1502A/1500A</text>
<text x="108.9" y="16.6">29F016</text>
<text x="117.2" y="16.6">EEPROM</text>
<text x="234.6" y="16.6">Cart</text>
<text x="239.7" y="16.6">Edge</text>
<text x="14.9" y="99.2">Regulator</text>
<text x="25.2" y="99.2">3.3v</text>
<text x="108.9" y="99.2">FM1808</text>
<text x="117.5" y="99.2">FRAM &amp;</text>
<text x="126.3" y="99.2">74LVC1G332</text>
<text x="139.3" y="99.2">OR Gate</text>
<text x="14.9" y="148.7">JTAG Connections</text>
<text x="108.9" y="165.2">CPLD</text>
<text x="114.9" y="165.2">Decoupling</text>
<text x="119.9" y="174.6">Position</text>
<text x="121.2" y="176.6">CPLD</text>
<text x="127.2" y="176.6">Vcc</text>
<text x="128.8" y="174.6">close</text>
<text x="131.6" y="176.6">pins</text>
<text x="135" y="174.6">to</text>
</g>
<g font-size="1.8" fill="#006464">
<text x="52" y="23.4">U2</text>
<text x="162.3" y="21.2">A0~{}</text>
<text x="162.3" y="23.7">A1</text>
<text x="175.4" y="21.2">D0</text>
<text x="175.4" y="23.7">D1</text>
<text x="41.1" y="28.8">I/O/TDI</text>
<text x="50.3" y="25.3">3032A</text>
<text x="62.1" y="28.8">I/O</text>
<text x="162.3" y="26.3">A2</text>
<text x="162.3" y="28.8">A3</text>
<text x="175.4" y="26.3">D2</text>
<text x="175.4" y="28.8">D3</text>
<text x="41.1" y="31.3">I/O</text>
<text x="41.1" y="33.9">I/O</text>
<text x="57.2" y="31.3">I/O/TDO</text>
<text x="62.1" y="33.9">I/O</text>
<text x="162.3" y="31.3">A4</text>
<text x="162.3" y="33.9">A5</text>
<text x="175.4" y="31.3">D4</text>
<text x="175.4" y="33.9">D5</text>
<text x="41.1" y="36.4">I/O</text>
<text x="41.1" y="39">I/O</text>
<text x="41.1" y="41.5">I/O/TMS</text>
<text x="52.4" y="41.5">INPUT/GCLK1</text>
<text x="62.1" y="36.4">I/O</text>
<text x="62.1" y="39">I/O</text>
<text x="162.3" y="36.4">A6</text>
<text x="162.3" y="39">A7</text>
<text x="162.3" y="41.5">A8</text>
<text x="175.4" y="36.4">D6</text>
<text x="175.4" y="39">D7</text>
<text x="41.1" y="44">I/O</text>
<text x="41.1" y="46.6">I/O</text>
<text x="52.5" y="46.6">INPUT/GCLRn</text>
<text x="54.8" y="44">INPUT/OE1</text>
<text x="162.3" y="44">A9</text>
<text x="162.3" y="46.6">A10</text>
<text x="171.8" y="44">RY/BY</text>
<text x="41.1" y="49.1">I/O</text>
<text x="41.1" y="51.7">I/O</text>
<text x="47.4" y="49.1">INPUT/OE2/GCLK2</text>
<text x="62.1" y="51.7">I/O</text>
<text x="162.3" y="49.1">A11</text>
<text x="162.3" y="51.7">A12</text>
<text x="166.5" y="50.6">29F016</text>
<text x="168.8" y="48.1">U3</text>
<text x="174.2" y="49.1">VCC</text>
<text x="174.2" y="51.7">VCC~{}</text>
<text x="190.9" y="52.1">C4</text>
<text x="196.3" y="49.5">+5V</text>
<text x="249.2" y="49.3">GND</text>
<text x="263.9" y="51.7">SND</text>
<text x="263.9" y="49.1">GND</text>
<text x="41.1" y="54.2">I/O</text>
<text x="41.1" y="56.7">I/O</text>
<text x="41.1" y="59.3">I/O</text>
<text x="62.1" y="54.2">I/O</text>
<text x="62.1" y="56.7">I/O</text>
<text x="162.3" y="54.2">A13</text>
<text x="162.3" y="56.7">A14</text>
<text x="162.3" y="59.3">A15</text>
<text x="174" y="54.2">GND</text>
<text x="174" y="56.7">GND</text>
<text x="190.9" y="54.6">100nF</text>
<text x="196.2" y="57.2">GND</text>
<text x="263.9" y="59.3">D6</text>
<text x="263.9" y="56.7">D7</text>
<text x="263.9" y="54.2">RST</text>
<text x="41.1" y="61.8">I/O</text>
<text x="41.1" y="64.4">I/O</text>
<text x="61.5" y="60.6">GND</text>
<text x="61.5" y="63.1">GND</text>
<text x="61.5" y="65.6">GND</text>
<text x="76.7" y="65.6">GND</text>
<text x="76.7" y="60.6">GND</text>
<text x="162.3" y="61.8">A16</text>
<text x="162.3" y="64.4">A17</text>
<text x="175.3" y="61.8">NC</text>
<text x="175.3" y="64.4">NC</text>
<text x="263.9" y="64.4">D4</text>
<text x="263.9" y="61.8">D5</text>
<text x="41.1" y="66.9">I/O</text>
<text x="41.1" y="69.4">I/O</text>
<text x="41.1" y="72">I/O</text>
<text x="61.5" y="68.2">GND</text>
<text x="61.5" y="70.7">GND</text>
<text x="162.3" y="66.9">A18</text>
<text x="162.3" y="69.4">A19</text>
<text x="162.3" y="72">A20</text>
<text x="175.3" y="66.9">NC</text>
<text x="175.3" y="69.4">NC</text>
<text x="175.3" y="72">NC</text>
<text x="263.9" y="72">D1</text>
<text x="263.9" y="69.4">D2</text>
<text x="263.9" y="66.9">D3</text>
<text x="41.1" y="74.5">I/O</text>
<text x="41.1" y="77.1">I/O/TCK</text>
<text x="61.5" y="73.3">GND</text>
<text x="61.7" y="77.1">VCC</text>
<text x="76.7" y="73.3">GND</text>
<text x="162.3" y="77.1">OE~{}</text>
<text x="175.3" y="74.5">NC</text>
<text x="175.3" y="77.1">NC</text>
<text x="263.9" y="77.1">A15</text>
<text x="263.9" y="74.5">D0</text>
<text x="41.1" y="79.6">I/O</text>
<text x="41.1" y="82.1">I/O</text>
<text x="61.7" y="79.6">VCC</text>
<text x="61.7" y="82.1">VCC</text>
<text x="162.3" y="79.6">WE</text>
<text x="162.3" y="82.1">CE</text>
<text x="175.3" y="79.6">NC</text>
<text x="175.3" y="82.1">NC</text>
<text x="263.9" y="82.1">A13</text>
<text x="263.9" y="79.6">A14</text>
<text x="61.7" y="84.7">VCC</text>
<text x="148.8" y="84.7">+5V</text>
<text x="162.3" y="84.7">RESET</text>
<text x="175.3" y="84.7">NC</text>
<text x="263.9" y="89.8">A10</text>
<text x="263.9" y="87.2">A11</text>
<text x="263.9" y="84.7">A12</text>
<text x="273.2" y="89.5" transform="rotate(-90 273.2 89.5)">U?1</text>
<text x="263.9" y="94.8">A8</text>
<text x="263.9" y="92.3">A9</text>
<text x="275.5" y="91.4" transform="rotate(-90 275.5 91.4)">CartBus</text>
<text x="263.9" y="99.9">A6</text>
<text x="263.9" y="97.4">A7</text>
<text x="42.4" y="103.5">+5V</text>
<text x="52.9" y="106.3">3v/5v</text>
<text x="54.1" y="103.7">JP1</text>
<text x="157.1" y="107">+5V</text>
<text x="263.9" y="107.5">A3</text>
<text x="263.9" y="105">A4</text>
<text x="263.9" y="102.5">A5</text>
<text x="133.1" y="113.9">A14</text>
<text x="133.4" y="110.5">FM1808</text>
<text x="135.8" y="108.2">U1</text>
<text x="137.8" y="113.9">Vcc</text>
<text x="162.1" y="110.6">100nF</text>
<text x="163.8" y="108">C2</text>
<text x="263.9" y="112.6">A1</text>
<text x="263.9" y="110.1">A2</text>
<text x="51.5" y="116.4">AP2127K</text>
<text x="54.5" y="114.4">U4</text>
<text x="91.4" y="119">JP2</text>
<text x="133.1" y="116.4">A12 /WR</text>
<text x="133.1" y="119">A7</text>
<text x="137.5" y="119">A13</text>
<text x="174.6" y="114.3">GND</text>
<text x="263.9" y="117.7">CS</text>
<text x="263.9" y="115.2">A0</text>
<text x="51.1" y="120.2">VIN</text>
<text x="51.1" y="122.8">EN</text>
<text x="55.8" y="120.2">VOUT</text>
<text x="91.4" y="121.5">GND/IO</text>
<text x="133.1" y="121.5">A6</text>
<text x="133.1" y="124.1">A5</text>
<text x="138.7" y="121.5">A8</text>
<text x="138.7" y="124.1">A9</text>
<text x="160.5" y="124.2">R1</text>
<text x="263.9" y="125.3">CLK~{}</text>
<text x="263.9" y="122.8">WR</text>
<text x="263.9" y="120.2">RD</text>
<text x="38.1" y="129.1">C3</text>
<text x="38.1" y="131.7">1uF</text>
<text x="56.7" y="126.7" transform="rotate(-90 56.7 126.7)">GND</text>
<text x="76.6" y="129.6">C5</text>
<text x="133.1" y="126.6">A4</text>
<text x="133.1" y="129.1">A3</text>
<text x="133.1" y="131.7">A2</text>
<text x="137.2" y="129.1">/OE</text>
<text x="137.5" y="126.6">A11</text>
<text x="137.5" y="131.7">A10</text>
<text x="160.5" y="126.5">10K</text>
<text x="193.3" y="130.4">74LVC1G332</text>
<text x="198" y="127.9">U5</text>
<text x="247.9" y="127.5">+5V</text>
<text x="263.9" y="127.9">VCC</text>
<text x="76.6" y="132.1">1uF</text>
<text x="133.1" y="134.2">A1</text>
<text x="133.1" y="136.8">A0</text>
<text x="137.2" y="134.2">/CS</text>
<text x="138.5" y="136.8">D7</text>
<text x="192.8" y="134.2">Y</text>
<text x="204.5" y="134.2">B</text>
<text x="32.3" y="138.7">GND</text>
<text x="53.8" y="138.7">GND</text>
<text x="71.6" y="138.7">GND</text>
<text x="86.9" y="138.7">GND</text>
<text x="133.1" y="139.3">D0</text>
<text x="133.1" y="141.8">D1</text>
<text x="138.5" y="139.3">D6</text>
<text x="138.5" y="141.8">D5</text>
<text x="175.3" y="138">+5V</text>
<text x="192.8" y="138">VCC</text>
<text x="192.8" y="141.8">C</text>
<text x="201.9" y="138">GND</text>
<text x="204.7" y="141.8">A</text>
<text x="219" y="138">GND</text>
<text x="118.4" y="147">GND</text>
<text x="133.1" y="144.4">D2</text>
<text x="133.1" y="146.9">GND</text>
<text x="138.5" y="144.4">D4</text>
<text x="138.5" y="146.9">D3</text>
<text x="32.5" y="158.3">5V</text>
<text x="38.1" y="157.1">TP1</text>
<text x="46.5" y="158.3">+5V</text>
<text x="30.7" y="163.4">3.3V</text>
<text x="38.1" y="167.2">TP3</text>
<text x="38.1" y="162.2">TP2</text>
<text x="62.5" y="166.9">+5V</text>
<text x="31" y="168.5">GND</text>
<text x="31.8" y="173.6">TDI</text>
<text x="38.1" y="172.3">TP4</text>
<text x="47" y="168.5">GND</text>
<text x="82.6" y="172.3">J1</text>
<text x="31.3" y="178.7">TDO</text>
<text x="38.1" y="177.4">TP5</text>
<text x="82.6" y="174.9">Conn_01x06</text>
<text x="142.6" y="179.3">C1</text>
<text x="155.3" y="179.3">C6</text>
<text x="31.3" y="183.7">TMS</text>
<text x="38.1" y="182.5">TP6</text>
<text x="62.5" y="180.1">GND</text>
<text x="142.6" y="181.2">100nF</text>
<text x="155.3" y="181.2">100nF</text>
<text x="31.5" y="188.8">TCK</text>
<text x="38.1" y="187.6">TP7</text>
<text x="144.1" y="191.9">GND</text>
</g>
<g font-size="1.8" fill="#840000">
<text x="152.4" y="21.3">A0</text>
<text x="152.4" y="23.8">A1</text>
<text x="186.7" y="21.3">D0</text>
<text x="186.7" y="23.8">D1</text>
<text x="28.7" y="28.9">TDI</text>
<text x="74" y="28.9">RA18</text>
<text x="152.4" y="28.9">A3</text>
<text x="152.4" y="26.4">A2</text>
<text x="186.7" y="26.4">D2</text>
<text x="186.7" y="28.9">D3</text>
<text x="28.8" y="31.4">WR</text>
<text x="29" y="34">RD</text>
<text x="74" y="34">RA19</text>
<text x="74" y="31.4">TDO</text>
<text x="152.4" y="31.4">A4</text>
<text x="152.4" y="34">A5</text>
<text x="186.7" y="31.4">D4</text>
<text x="186.7" y="34">D5</text>
<text x="22.5" y="36.5">MREQ/CS</text>
<text x="27.9" y="41.6">TMS</text>
<text x="28" y="39.1">A12</text>
<text x="74" y="36.5">RA20</text>
<text x="74.9" y="39.1">CLK</text>
<text x="152.4" y="36.5">A6</text>
<text x="152.4" y="39.1">A7</text>
<text x="152.4" y="41.6">A8</text>
<text x="186.7" y="39.1">D7</text>
<text x="186.7" y="36.5">D6</text>
<text x="28" y="46.7">A14</text>
<text x="28" y="44.1">A13</text>
<text x="151.2" y="46.7">A10</text>
<text x="152.4" y="44.1">A9</text>
<text x="28" y="49.2">A15</text>
<text x="29.1" y="51.8">D0</text>
<text x="74.9" y="51.8">SND</text>
<text x="151.2" y="49.2">A11</text>
<text x="151.2" y="51.8">A12</text>
<text x="248.7" y="51.8">SND</text>
<text x="29.1" y="54.3">D1</text>
<text x="29.1" y="59.4">D3</text>
<text x="29.1" y="56.8">D2</text>
<text x="74.9" y="56.8">RST/CS2</text>
<text x="74.9" y="54.3">RAM_CS</text>
<text x="148.7" y="56.8">RRA14</text>
<text x="148.7" y="59.4">RRA15</text>
<text x="151.2" y="54.3">A13</text>
<text x="244.1" y="54.3">RST/CS2</text>
<text x="251.3" y="56.8">D7</text>
<text x="251.3" y="59.4">D6</text>
<text x="29.1" y="64.5">D5</text>
<text x="29.1" y="61.9">D4</text>
<text x="74.9" y="63.2">IO/GND</text>
<text x="148.7" y="61.9">RRA16</text>
<text x="150" y="64.5">RA17</text>
<text x="251.3" y="61.9">D5</text>
<text x="251.3" y="64.5">D4</text>
<text x="27.9" y="69.5">AA13</text>
<text x="29.1" y="67">D6</text>
<text x="74.9" y="70.8">IO/GND</text>
<text x="150" y="69.5">RA19</text>
<text x="150" y="67">RA18</text>
<text x="251.3" y="67">D3</text>
<text x="251.3" y="69.5">D2</text>
<text x="26.5" y="74.6">RRA15</text>
<text x="26.5" y="72.1">RRA14</text>
<text x="28" y="77.2">TCK</text>
<text x="150" y="72.1">RA20</text>
<text x="152.2" y="77.2">RD</text>
<text x="251.2" y="77.2">A15</text>
<text x="251.3" y="74.6">D0</text>
<text x="251.3" y="72.1">D1</text>
<text x="26.5" y="79.7">RRA16</text>
<text x="27.7" y="82.2">RA17</text>
<text x="74.9" y="79.7">VCC</text>
<text x="151.2" y="82.2">A15</text>
<text x="152" y="79.7">WR</text>
<text x="251.2" y="82.2">A13</text>
<text x="251.2" y="79.7">A14</text>
<text x="251.2" y="87.3">A11</text>
<text x="251.2" y="84.8">A12</text>
<text x="251.2" y="89.9">A10</text>
<text x="252.5" y="92.4">A9</text>
<text x="252.5" y="94.9">A8</text>
<text x="252.5" y="97.5">A7</text>
<text x="252.5" y="100">A6</text>
<text x="68.3" y="105.4" transform="rotate(-90 68.3 105.4)">VCC</text>
<text x="89.9" y="105.4" transform="rotate(-90 89.9 105.4)">IO/GND</text>
<text x="252.5" y="107.6">A3</text>
<text x="252.5" y="102.6">A5</text>
<text x="252.5" y="105.1">A4</text>
<text x="116.9" y="114">RRA14</text>
<text x="252.5" y="110.2">A2</text>
<text x="252.5" y="112.7">A1</text>
<text x="119.5" y="116.5">A12</text>
<text x="120.7" y="119.1">A7</text>
<text x="149.9" y="116.5">WR</text>
<text x="149.9" y="119.1">AA13</text>
<text x="245.7" y="117.8">MREQ/CS</text>
<text x="252.5" y="115.3">A0</text>
<text x="120.7" y="124.1">A5</text>
<text x="120.7" y="121.6">A6</text>
<text x="149.9" y="121.6">A8</text>
<text x="149.9" y="124.1">A9</text>
<text x="251.2" y="125.4">CLK</text>
<text x="252" y="122.9">WR</text>
<text x="252.2" y="120.3">RD</text>
<text x="120.7" y="129.2">A3</text>
<text x="120.7" y="126.7">A4</text>
<text x="120.7" y="131.8">A2</text>
<text x="149.9" y="129.2">RD</text>
<text x="149.9" y="126.7">A11</text>
<text x="149.9" y="131.8">A10</text>
<text x="120.7" y="136.8">A0</text>
<text x="120.7" y="134.3">A1</text>
<text x="149.9" y="136.8">D7</text>
<text x="120.5" y="141.9">D1</text>
<text x="120.5" y="139.4">D0</text>
<text x="149.9" y="141.9">D5</text>
<text x="149.9" y="139.4">D6</text>
<text x="178" y="141.9">RAM_CS</text>
<text x="214.6" y="141.9">CLK</text>
<text x="120.5" y="144.5">D2</text>
<text x="149.9" y="147">D3</text>
<text x="149.9" y="144.5">D4</text>
<text x="43.5" y="163.5">VCC</text>
<text x="43.5" y="173.7">TDI</text>
<text x="64.8" y="169.9">TDO</text>
<text x="66.5" y="172.4">TDI</text>
<text x="147" y="170.2" transform="rotate(-90 147 170.2)">VCC</text>
<text x="44.4" y="178.8">TDO</text>
<text x="65.7" y="177.5">TMS</text>
<text x="65.8" y="174.9">TCK</text>
<text x="43.5" y="183.8">TMS</text>
<text x="43.5" y="188.9">TCK</text>
</g>
<g font-size="1.8" fill="#a90000">
<text x="158.7" y="20.1">30</text>
<text x="158.7" y="22.6">29</text>
<text x="179" y="20.1">31</text>
<text x="179" y="22.6">32</text>
<text x="38.7" y="27.7">1</text>
<text x="66" y="27.7">31</text>
<text x="158.7" y="25.1">28</text>
<text x="158.7" y="27.7">27</text>
<text x="179" y="25.1">33</text>
<text x="179" y="27.7">34</text>
<text x="38.7" y="30.2">2</text>
<text x="38.7" y="32.8">3</text>
<text x="38.7" y="35.3">5</text>
<text x="66" y="30.2">32</text>
<text x="66" y="32.8">33</text>
<text x="66" y="35.3">34</text>
<text x="158.7" y="30.2">22</text>
<text x="158.7" y="32.8">21</text>
<text x="158.7" y="35.3">20</text>
<text x="179" y="30.2">38</text>
<text x="179" y="32.8">39</text>
<text x="179" y="35.3">40</text>
<text x="38.7" y="37.8">6</text>
<text x="38.7" y="40.4">7</text>
<text x="66" y="37.8">35</text>
<text x="66" y="40.4">37</text>
<text x="158.7" y="37.8">19</text>
<text x="158.7" y="40.4">18</text>
<text x="179" y="37.8">41</text>
<text x="38.1" y="45.5">10</text>
<text x="38.7" y="42.9">8</text>
<text x="66" y="42.9">38</text>
<text x="66" y="45.5">39</text>
<text x="158.7" y="42.9">17</text>
<text x="158.7" y="45.5">16</text>
<text x="179" y="42.9">42</text>
<text x="38.1" y="48">12</text>
<text x="38.1" y="50.5">13</text>
<text x="38.1" y="53.1">14</text>
<text x="66" y="48">40</text>
<text x="66" y="50.5">42</text>
<text x="66" y="53.1">43</text>
<text x="158.7" y="48">15</text>
<text x="158.7" y="50.5">10</text>
<text x="159.3" y="53.1">9</text>
<text x="179" y="48">12</text>
<text x="179" y="50.5">37</text>
<text x="179" y="53.1">36</text>
<text x="260.3" y="53.1">30</text>
<text x="260.3" y="50.5">31</text>
<text x="260.3" y="48">32</text>
<text x="38.1" y="55.6">15</text>
<text x="38.1" y="58.2">18</text>
<text x="66" y="55.6">44</text>
<text x="66.6" y="59.4">4</text>
<text x="159.3" y="55.6">8</text>
<text x="159.3" y="58.2">7</text>
<text x="179" y="55.6">35</text>
<text x="260.3" y="58.2">28</text>
<text x="260.3" y="55.6">29</text>
<text x="38.1" y="60.7">19</text>
<text x="38.1" y="63.2">20</text>
<text x="38.1" y="65.8">21</text>
<text x="66" y="62">11</text>
<text x="66" y="64.5">16</text>
<text x="159.3" y="60.7">6</text>
<text x="159.3" y="63.2">5</text>
<text x="159.3" y="65.8">4</text>
<text x="179" y="65.8">13</text>
<text x="179.6" y="60.7">1</text>
<text x="179.6" y="63.2">2</text>
<text x="260.3" y="65.8">25</text>
<text x="260.3" y="63.2">26</text>
<text x="260.3" y="60.7">27</text>
<text x="38.1" y="68.3">22</text>
<text x="38.1" y="70.9">23</text>
<text x="66" y="67.1">24</text>
<text x="66" y="69.6">30</text>
<text x="158.7" y="70.9">46</text>
<text x="159.3" y="68.3">3</text>
<text x="179" y="68.3">23</text>
<text x="179" y="70.9">24</text>
<text x="260.3" y="70.9">23</text>
<text x="260.3" y="68.3">24</text>
<text x="38.1" y="73.4">25</text>
<text x="38.1" y="75.9">26</text>
<text x="66" y="72.1">36</text>
<text x="66.6" y="75.9">9</text>
<text x="158.7" y="75.9">43</text>
<text x="179" y="73.4">25</text>
<text x="179" y="75.9">26</text>
<text x="260.3" y="75.9">21</text>
<text x="260.3" y="73.4">22</text>
<text x="38.1" y="78.5">27</text>
<text x="38.1" y="81">28</text>
<text x="66" y="78.5">17</text>
<text x="66" y="81">29</text>
<text x="66" y="83.6">41</text>
<text x="158.7" y="78.5">44</text>
<text x="158.7" y="81">11</text>
<text x="158.7" y="83.6">14</text>
<text x="179" y="78.5">45</text>
<text x="179" y="81">47</text>
<text x="179" y="83.6">48</text>
<text x="260.3" y="83.6">18</text>
<text x="260.3" y="81">19</text>
<text x="260.3" y="78.5">20</text>
<text x="260.3" y="88.6">16</text>
<text x="260.3" y="86.1">17</text>
<text x="260.3" y="93.7">14</text>
<text x="260.3" y="91.2">15</text>
<text x="260.3" y="101.3">11</text>
<text x="260.3" y="98.8">12</text>
<text x="260.3" y="96.3">13</text>
<text x="260.3" y="103.9">10</text>
<text x="260.9" y="106.4">9</text>
<text x="130.1" y="112.8">1</text>
<text x="142.2" y="112.8">28</text>
<text x="260.9" y="111.5">7</text>
<text x="260.9" y="109">8</text>
<text x="48.8" y="119.1">1</text>
<text x="61.5" y="119.1">5</text>
<text x="130.1" y="115.3">2</text>
<text x="130.1" y="117.9">3</text>
<text x="142.2" y="115.3">27</text>
<text x="142.2" y="117.9">26</text>
<text x="260.9" y="119.1">4</text>
<text x="260.9" y="116.6">5</text>
<text x="260.9" y="114">6</text>
<text x="48.8" y="121.7">3</text>
<text x="130.1" y="120.4">4</text>
<text x="130.1" y="122.9">5</text>
<text x="130.1" y="125.5">6</text>
<text x="142.2" y="120.4">25</text>
<text x="142.2" y="122.9">24</text>
<text x="142.2" y="125.5">23</text>
<text x="260.9" y="124.2">2</text>
<text x="260.9" y="121.7">3</text>
<text x="55.6" y="129" transform="rotate(-90 55.6 129)">2</text>
<text x="130.1" y="128">7</text>
<text x="130.1" y="130.6">8</text>
<text x="142.2" y="128">22</text>
<text x="142.2" y="130.6">21</text>
<text x="260.9" y="126.7">1</text>
<text x="129.5" y="135.6">10</text>
<text x="130.1" y="133.1">9</text>
<text x="142.2" y="133.1">20</text>
<text x="142.2" y="135.6">19</text>
<text x="189.8" y="133.1">4</text>
<text x="189.8" y="136.9">5</text>
<text x="207.6" y="133.1">3</text>
<text x="207.6" y="136.9">2</text>
<text x="129.5" y="138.2">11</text>
<text x="129.5" y="140.7">12</text>
<text x="129.5" y="143.3">13</text>
<text x="142.2" y="138.2">18</text>
<text x="142.2" y="140.7">17</text>
<text x="142.2" y="143.3">16</text>
<text x="189.8" y="140.7">6</text>
<text x="207.6" y="140.7">1</text>
<text x="129.5" y="145.8">14</text>
<text x="142.2" y="145.8">15</text>
<text x="76.1" y="166.1">1</text>
<text x="76.1" y="168.7">2</text>
<text x="76.1" y="171.2">3</text>
<text x="76.1" y="173.7">4</text>
<text x="76.1" y="176.3">5</text>
<text x="76.1" y="178.8">6</text>
</g>
</svg>
